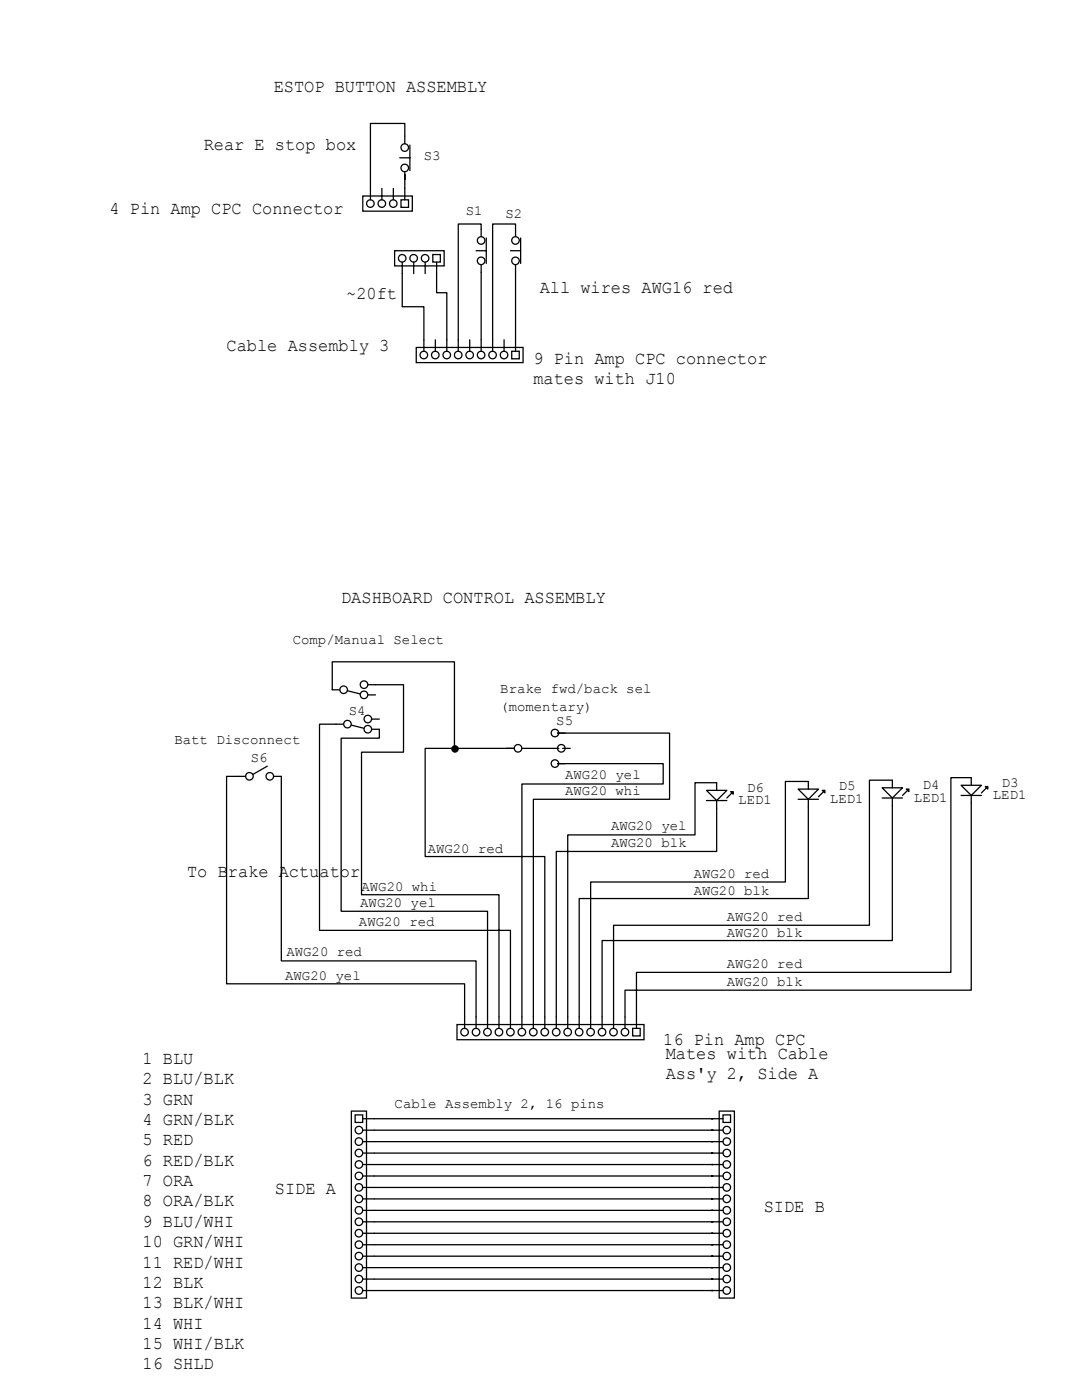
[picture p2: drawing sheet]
<svg xmlns="http://www.w3.org/2000/svg" width="216mm" height="279mm" viewBox="0 0 216 279" stroke-linecap="round" stroke-linejoin="round" font-family="sans-serif">
<path d="M66.3 137.7h1.5M68.6 137.7l4 1" fill="none" stroke="#000" stroke-width=".25"/>
<circle cx="68.6" cy="137.7" r=".76" fill="#fff" stroke="#000" stroke-width=".25"/>
<path d="M73.4 138.7h1.5" fill="none" stroke="#000" stroke-width=".25"/>
<circle cx="72.6" cy="138.7" r=".76" fill="#fff" stroke="#000" stroke-width=".25"/>
<path d="M73.4 136.7h1.5" fill="none" stroke="#000" stroke-width=".25"/>
<circle cx="72.6" cy="136.6" r=".76" fill="#fff" stroke="#000" stroke-width=".25"/>
<path d="M79.8 31.5h2M80.8 27.2v1.5M81.8 29v5" fill="none" stroke="#000" stroke-width=".25"/>
<circle cx="80.8" cy="29.5" r=".76" fill="#fff" stroke="#000" stroke-width=".25"/>
<path d="M80.8 34.3v1.5" fill="none" stroke="#000" stroke-width=".25"/>
<g fill="#fff" stroke="#000" stroke-width=".25">
<path d="M72.4 39.1h9.9v3h-9.9z" fill-rule="evenodd"/>
<path d="M80 39.9h1.5v1.5h-1.5z" fill-rule="evenodd"/>
<circle cx="80.8" cy="33.5" r=".76"/>
<circle cx="78.5" cy="40.6" r=".76"/>
<circle cx="76.2" cy="40.6" r=".76"/>
<circle cx="73.9" cy="40.6" r=".76"/>
</g>
<path d="M73.9 37.6v2.3M76.2 37.6v2.3M78.5 37.6v2.3M80.8 37.6v2.3" fill="none" stroke="#000" stroke-width=".25"/>
<g fill="#fff" stroke="#000" stroke-width=".25">
<path d="M78.7 50h9.9v3.1h-9.9z" fill-rule="evenodd"/>
<path d="M86.4 50.8h1.5v1.5h-1.5z" fill-rule="evenodd"/>
<circle cx="84.8" cy="51.5" r=".76"/>
<circle cx="82.5" cy="51.5" r=".76"/>
<circle cx="80.2" cy="51.5" r=".76"/>
</g>
<path d="M80.3 52.3v2.3M82.5 52.3v2.3M84.8 52.3v2.3M87.1 52.3v2.3" fill="none" stroke="#000" stroke-width=".25"/>
<g fill="#fff" stroke="#000" stroke-width=".25">
<path d="M83.1 69.3h21.3v3.1h-21.3z" fill-rule="evenodd"/>
<path d="M102.1 70.1h1.5v1.5h-1.5z" fill-rule="evenodd"/>
<circle cx="100.6" cy="70.9" r=".76"/>
<circle cx="98.3" cy="70.9" r=".76"/>
<circle cx="96" cy="70.9" r=".76"/>
<circle cx="93.7" cy="70.9" r=".76"/>
<circle cx="91.4" cy="70.9" r=".76"/>
<circle cx="89.1" cy="70.9" r=".76"/>
<circle cx="86.9" cy="70.9" r=".76"/>
<circle cx="84.6" cy="70.9" r=".76"/>
</g>
<path d="M101.9 50h2M102.9 45.7v1.5M103.9 47.5v5.1M84.6 67.8v2.3M86.9 67.8v2.3M89.2 67.8v2.3M91.4 67.8v2.3M93.7 67.8v2.3M96 67.8v2.3M98.3 67.8v2.3M100.6 67.8v2.3M102.9 67.8v2.3" fill="none" stroke="#000" stroke-width=".25"/>
<circle cx="102.9" cy="48" r=".76" fill="#fff" stroke="#000" stroke-width=".25"/>
<path d="M102.9 52.8v1.6" fill="none" stroke="#000" stroke-width=".25"/>
<circle cx="102.9" cy="52.1" r=".76" fill="#fff" stroke="#000" stroke-width=".25"/>
<path d="M95 50h2M96 45.7v1.5M97 47.5v5.1" fill="none" stroke="#000" stroke-width=".25"/>
<circle cx="96" cy="48" r=".76" fill="#fff" stroke="#000" stroke-width=".25"/>
<path d="M96 52.8v1.6" fill="none" stroke="#000" stroke-width=".25"/>
<g fill="#fff" stroke="#000" stroke-width=".25">
<path d="M70.1 221.7h3v37.4h-3z" fill-rule="evenodd"/>
<path d="M70.9 222.5h1.5v1.5h-1.5z" fill-rule="evenodd"/>
<circle cx="96" cy="52.1" r=".76"/>
<circle cx="71.6" cy="225.5" r=".76"/>
<circle cx="71.6" cy="227.8" r=".76"/>
<circle cx="71.6" cy="230.1" r=".76"/>
<circle cx="71.6" cy="232.4" r=".76"/>
<circle cx="71.6" cy="234.7" r=".76"/>
<circle cx="71.6" cy="237" r=".76"/>
<circle cx="71.6" cy="239.3" r=".76"/>
<circle cx="71.6" cy="241.5" r=".76"/>
<circle cx="71.6" cy="243.8" r=".76"/>
<circle cx="71.6" cy="246.1" r=".76"/>
<circle cx="71.6" cy="248.4" r=".76"/>
</g>
<path d="M72.4 223.3h.8M72.4 225.6h.8M72.4 227.8h.8M72.4 230.1h.8M72.4 232.4h.8M72.4 234.7h.8M72.4 237h.8M72.4 239.3h.8M72.4 241.6h.8M72.4 243.8h.8M72.4 246.1h.8M72.4 248.4h.8" fill="none" stroke="#000" stroke-width=".25"/>
<g fill="#fff" stroke="#000" stroke-width=".25">
<circle cx="71.6" cy="250.7" r=".76"/>
<circle cx="71.6" cy="253" r=".76"/>
<circle cx="71.6" cy="255.3" r=".76"/>
<circle cx="71.6" cy="257.5" r=".76"/>
</g>
<g fill="none" stroke="#000" stroke-width=".25">
<path d="M73.2 223.3h1.5M73.2 225.6h1.5M73.2 227.8h1.5M73.2 230.1h1.5M73.2 232.4h1.5M73.2 234.7h1.5M73.2 237h1.5M73.2 239.3h1.5M72.4 250.7h2.3M72.4 253h2.3M72.4 255.3h2.3M72.4 257.6h2.3"/>
<path d="M73.2 241.6h1.5M73.2 243.8h1.5M73.2 246.1h1.5M73.2 248.4h1.5"/>
</g>
<g fill="#fff" stroke="#000" stroke-width=".25">
<path d="M143.5 221.7h3v37.4h-3z" fill-rule="evenodd"/>
<path d="M144.3 222.5h1.5v1.5h-1.5z" fill-rule="evenodd"/>
<circle cx="145" cy="225.5" r=".76"/>
<circle cx="145" cy="227.8" r=".76"/>
<circle cx="145" cy="230.1" r=".76"/>
<circle cx="145" cy="232.4" r=".76"/>
<circle cx="145" cy="234.7" r=".76"/>
<circle cx="145" cy="237" r=".76"/>
<circle cx="145" cy="239.3" r=".76"/>
<circle cx="145" cy="241.5" r=".76"/>
<circle cx="145" cy="243.8" r=".76"/>
<circle cx="145" cy="246.1" r=".76"/>
<circle cx="145" cy="248.4" r=".76"/>
</g>
<path d="M143.5 223.3h.8M143.5 225.6h.8M143.5 227.8h.8M143.5 230.1h.8M143.5 232.4h.8M143.5 234.7h.8M143.5 237h.8M143.5 239.3h.8M143.5 241.6h.8M143.5 243.8h.8M143.5 246.1h.8M143.5 248.4h.8" fill="none" stroke="#000" stroke-width=".25"/>
<g fill="#fff" stroke="#000" stroke-width=".25">
<circle cx="145" cy="250.7" r=".76"/>
<circle cx="145" cy="253" r=".76"/>
<circle cx="145" cy="255.3" r=".76"/>
<circle cx="145" cy="257.5" r=".76"/>
</g>
<g fill="none" stroke="#000" stroke-width=".25">
<path d="M142 223.3h1.5M142 225.6h1.5M142 227.8h1.5M142 230.1h1.5M142 232.4h1.5M142 234.7h1.5M142 237h1.5M142 239.3h1.5M142 250.7h2.3M142 253h2.3M142 255.3h2.3M142 257.6h2.3"/>
<path d="M142 241.6h1.5M142 243.8h1.5M142 246.1h1.5M142 248.4h1.5"/>
</g>
<g fill="#fff" stroke="#000" stroke-width=".25">
<circle cx="110.7" cy="146.3" r=".76"/>
<circle cx="110.7" cy="152.4" r=".76"/>
<circle cx="112" cy="149.3" r=".76"/>
<circle cx="103.4" cy="149.3" r=".76"/>
</g>
<path d="M101.1 149.4h1.5M104.1 149.4h7.4M111.3 146.3h1.5M111.3 152.4h1.5M112.3 149.4h1.5" fill="none" stroke="#000" stroke-width=".25"/>
<g fill="#fff" stroke="#000" stroke-width=".25">
<path d="M91.2 204.5h37.3v3h-37.3z" fill-rule="evenodd"/>
<path d="M126.2 205.2h1.5v1.5h-1.5z" fill-rule="evenodd"/>
<circle cx="124.7" cy="206" r=".76"/>
<circle cx="122.4" cy="206" r=".76"/>
<circle cx="120.1" cy="206" r=".76"/>
<circle cx="117.8" cy="206" r=".76"/>
<circle cx="115.6" cy="206" r=".76"/>
<circle cx="113.3" cy="206" r=".76"/>
<circle cx="111" cy="206" r=".76"/>
<circle cx="108.7" cy="206" r=".76"/>
<circle cx="106.4" cy="206" r=".76"/>
<circle cx="104.1" cy="206" r=".76"/>
<circle cx="101.8" cy="206" r=".76"/>
</g>
<path d="M101.9 204.5v.7M104.1 204.5v.7M106.4 204.5v.7M108.7 204.5v.7M111 204.5v.7M113.3 204.5v.7M115.6 204.5v.7M117.9 204.5v.7M120.1 204.5v.7M122.4 204.5v.7M124.7 204.5v.7M127 204.5v.7" fill="none" stroke="#000" stroke-width=".25"/>
<g fill="#fff" stroke="#000" stroke-width=".25">
<circle cx="99.6" cy="206" r=".76"/>
<circle cx="97.3" cy="206" r=".76"/>
<circle cx="95" cy="206" r=".76"/>
<circle cx="92.7" cy="206" r=".76"/>
</g>
<g fill="none" stroke="#000" stroke-width=".25">
<path d="M191.8 158.8h4M196.8 157.2l-1 1M92.7 202.9v2.3M95 202.9v2.3M97.3 202.9v2.3M99.6 202.9v2.3M101.9 202.9v1.6M104.1 202.9v1.6M106.4 202.9v1.6M108.7 202.9v1.6M111 202.9v1.6M113.3 202.9v1.6"/>
<path d="M115.6 202.9v1.6M117.9 202.9v1.6M120.1 202.9v1.6M122.4 202.9v1.6M124.7 202.9v1.6M127 202.9v1.6"/>
</g>
<path d="M196.6 157h.5v.5z" fill-rule="evenodd" fill="#000" stroke="#000" stroke-width=".25"/>
<path d="M191.8 156.7h4l-2 2.1z" fill-rule="evenodd" fill="#fff" stroke="#000" stroke-width=".25"/>
<path d="M176 159.3h4.1M181.1 157.7l-1 1.1M193.8 155.2v1.5M193.8 158.8v1.5" fill="none" stroke="#000" stroke-width=".25"/>
<path d="M180.8 157.5h.6v.5z" fill-rule="evenodd" fill="#000" stroke="#000" stroke-width=".25"/>
<path d="M176 157.2h4.1l-2 2.1z" fill-rule="evenodd" fill="#fff" stroke="#000" stroke-width=".25"/>
<path d="M159.3 159.5h4M164.3 158l-1 1M178.1 155.7v1.5M178.1 159.3v1.5" fill="none" stroke="#000" stroke-width=".25"/>
<path d="M164.1 157.7h.5v.5z" fill-rule="evenodd" fill="#000" stroke="#000" stroke-width=".25"/>
<path d="M159.3 157.5h4l-2 2z" fill-rule="evenodd" fill="#fff" stroke="#000" stroke-width=".25"/>
<path d="M141 159.8h4M146 158.2l-1 1.1M161.3 156v1.5M161.3 159.5v1.5" fill="none" stroke="#000" stroke-width=".25"/>
<path d="M145.8 158h.5v.5z" fill-rule="evenodd" fill="#000" stroke="#000" stroke-width=".25"/>
<path d="M141 157.7h4l-2 2.1z" fill-rule="evenodd" fill="#fff" stroke="#000" stroke-width=".25"/>
<path d="M67.1 144.5h1.5M69.3 144.5l4.1 1M143 156.2v1.5M143 159.8v1.5" fill="none" stroke="#000" stroke-width=".25"/>
<circle cx="69.3" cy="144.5" r=".76" fill="#fff" stroke="#000" stroke-width=".25"/>
<path d="M74.2 145.5h1.5" fill="none" stroke="#000" stroke-width=".25"/>
<circle cx="73.4" cy="145.5" r=".76" fill="#fff" stroke="#000" stroke-width=".25"/>
<path d="M74.2 143.5h1.5" fill="none" stroke="#000" stroke-width=".25"/>
<circle cx="73.4" cy="143.5" r=".76" fill="#fff" stroke="#000" stroke-width=".25"/>
<path d="M47.5 154.9h1.5M53.3 152.9l-3.5 2" fill="none" stroke="#000" stroke-width=".25"/>
<circle cx="49.8" cy="154.9" r=".76" fill="#fff" stroke="#000" stroke-width=".25"/>
<path d="M54.6 154.9h1.5" fill="none" stroke="#000" stroke-width=".25"/>
<circle cx="53.8" cy="154.9" r=".76" fill="#fff" stroke="#000" stroke-width=".25"/>
<g fill="none" stroke="#000" stroke-width=".25">
<path d="M80.8 27.2v-2.6h-6.9v13M80.8 35.8v-1v2.8M80.3 54.6v6.6h4.3v6.6M87.1 54.6v3.8h2.1v9.4M96 45.7v-1h-4.6v23.1M96 54.4v13.4M102.9 45.7v-1h-4.6v23.1M102.9 54.4v13.4M66.3 137.7v-5.6h24.4v17.3M74.9 136.7h5.6v13.4h-8.4v28.5h27.5v24.3M47.5 154.9h-2.3v41.4h47.5v6.6M56.1 154.9v36.9h38.9v11.1"/>
<path d="M67.1 144.5h-3.3v41.2h38.1v17.2M75.7 145.5v1.8h-7.6v34.6h29.2v21M102.6 149.4h-17.8v21.5h23.9v32M111.3 152.4h21v4.1h-28.2v46.4M111.3 146.3h22.3v13.2h-27.2v43.4M143 156.2h-4.3v10.4h-25.4v36.3M161.3 156h-4.6v20h-38.8v26.9M178.1 155.7h-4.6v29h-51.1v18.2M193.8 155.2h-4.1v38.9h-62.7v8.8M143 161.3v8.6h-32v33M161.3 161v18.3h-45.7v23.6M178.1 160.8v26.9h-58v15.2"/>
<path d="M193.8 160.3v37.3h-69.1v5.3M74.7 239.3h67.5h-.2M74.7 237h67.5h-.2M74.7 234.7h67.5h-.2M74.7 232.4h67.5h-.2M74.7 230.1h67.5h-.2M74.7 227.8h67.5h-.2M74.7 225.6h67.5h-.2M74.7 223.3h67.5h-.2M74.7 257.6h67.5h-.2M74.7 255.3h67.5h-.2M74.7 253h67.5h-.2"/>
<path d="M74.7 250.7h67.5h-.2M74.7 248.4h67.5h-.2M74.7 246.1h67.5h-.2M74.7 243.8h67.5h-.2M74.7 241.6h67.5h-.2"/>
</g>
<circle cx="90.8" cy="149.5" r=".62" fill="#000" stroke="#000" stroke-width=".25"/>
<g font-size="3.6">
<text x="54.6" y="18.3">ESTOP BUTTON ASSEMBLY</text>
<text x="40.6" y="29.9">Rear E stop box</text>
<text x="21.8" y="42.6">4 Pin Amp CPC Connector</text>
<text x="69.1" y="59.7">~20ft</text>
<text x="107.7" y="58.4">All wires AWG16 red</text>
<text x="45.2" y="70.1">Cable Assembly 3</text>
<text x="106.4" y="72.6">9 Pin Amp CPC connector</text>
<text x="106.4" y="76.7">mates with J10</text>
<text x="68.1" y="120.4">DASHBOARD CONTROL ASSEMBLY</text>
<text x="37.3" y="175">To Brake Actuator</text>
<text x="132.3" y="208.5">16 Pin Amp CPC</text>
<text x="28.4" y="212.3">1 BLU</text>
<text x="132.8" y="211.3">Mates with Cable</text>
<text x="132.8" y="215.4">Ass'y 2, Side A</text>
<text x="28.4" y="216.4">2 BLU/BLK</text>
<text x="28.4" y="220.5">3 GRN</text>
<text x="28.4" y="224.5">4 GRN/BLK</text>
<text x="28.4" y="228.6">5 RED</text>
<text x="28.4" y="232.6">6 RED/BLK</text>
<text x="28.4" y="236.7">7 ORA</text>
<text x="54.9" y="238.2">SIDE A</text>
<text x="28.4" y="240.8">8 ORA/BLK</text>
<text x="28.4" y="244.8">9 BLU/WHI</text>
<text x="152.4" y="241.8">SIDE B</text>
<text x="28.4" y="248.9">10 GRN/WHI</text>
<text x="28.4" y="253">11 RED/WHI</text>
<text x="28.4" y="257">12 BLK</text>
<text x="28.4" y="261.1">13 BLK/WHI</text>
<text x="28.4" y="265.2">14 WHI</text>
<text x="28.4" y="269.2">15 WHI/BLK</text>
<text x="28.4" y="273.3">16 SHLD</text>
</g>
<g font-size="2.8">
<text x="84.6" y="32">S3</text>
<text x="93" y="42.9">S1</text>
<text x="100.8" y="43.4">S2</text>
<text x="58.4" y="128.5">Comp/Manual Select</text>
<text x="69.6" y="142.7">S4</text>
<text x="99.8" y="138.4">Brake fwd/back sel</text>
<text x="99.8" y="141.9">(momentary)</text>
<text x="34.8" y="148.5">Batt Disconnect</text>
<text x="111" y="144.8">S5</text>
<text x="50" y="152.1">S6</text>
<text x="112.8" y="155.4">AWG20 yel</text>
<text x="112.8" y="158.7">AWG20 whi</text>
<text x="147.3" y="160.5">LED1</text>
<text x="149.1" y="158">D6</text>
<text x="165.6" y="160.3">LED1</text>
<text x="167.4" y="157.7">D5</text>
<text x="182.4" y="160">LED1</text>
<text x="184.1" y="157.5">D4</text>
<text x="198.1" y="159.5">LED1</text>
<text x="199.9" y="157">D3</text>
<text x="121.9" y="165.6">AWG20 yel</text>
<text x="85.3" y="170.1">AWG20 red</text>
<text x="121.9" y="169.1">AWG20 blk</text>
<text x="72.1" y="177.8">AWG20 whi</text>
<text x="138.4" y="175.2">AWG20 red</text>
<text x="138.4" y="178.5">AWG20 blk</text>
<text x="71.6" y="184.9">AWG20 red</text>
<text x="71.9" y="181.1">AWG20 yel</text>
<text x="145" y="183.9">AWG20 red</text>
<text x="57.1" y="190.7">AWG20 red</text>
<text x="145" y="186.9">AWG20 blk</text>
<text x="56.9" y="195.5">AWG20 yel</text>
<text x="145" y="193.3">AWG20 red</text>
<text x="145" y="196.8">AWG20 blk</text>
<text x="78.7" y="221.2">Cable Assembly 2, 16 pins</text>
</g>
</svg>
